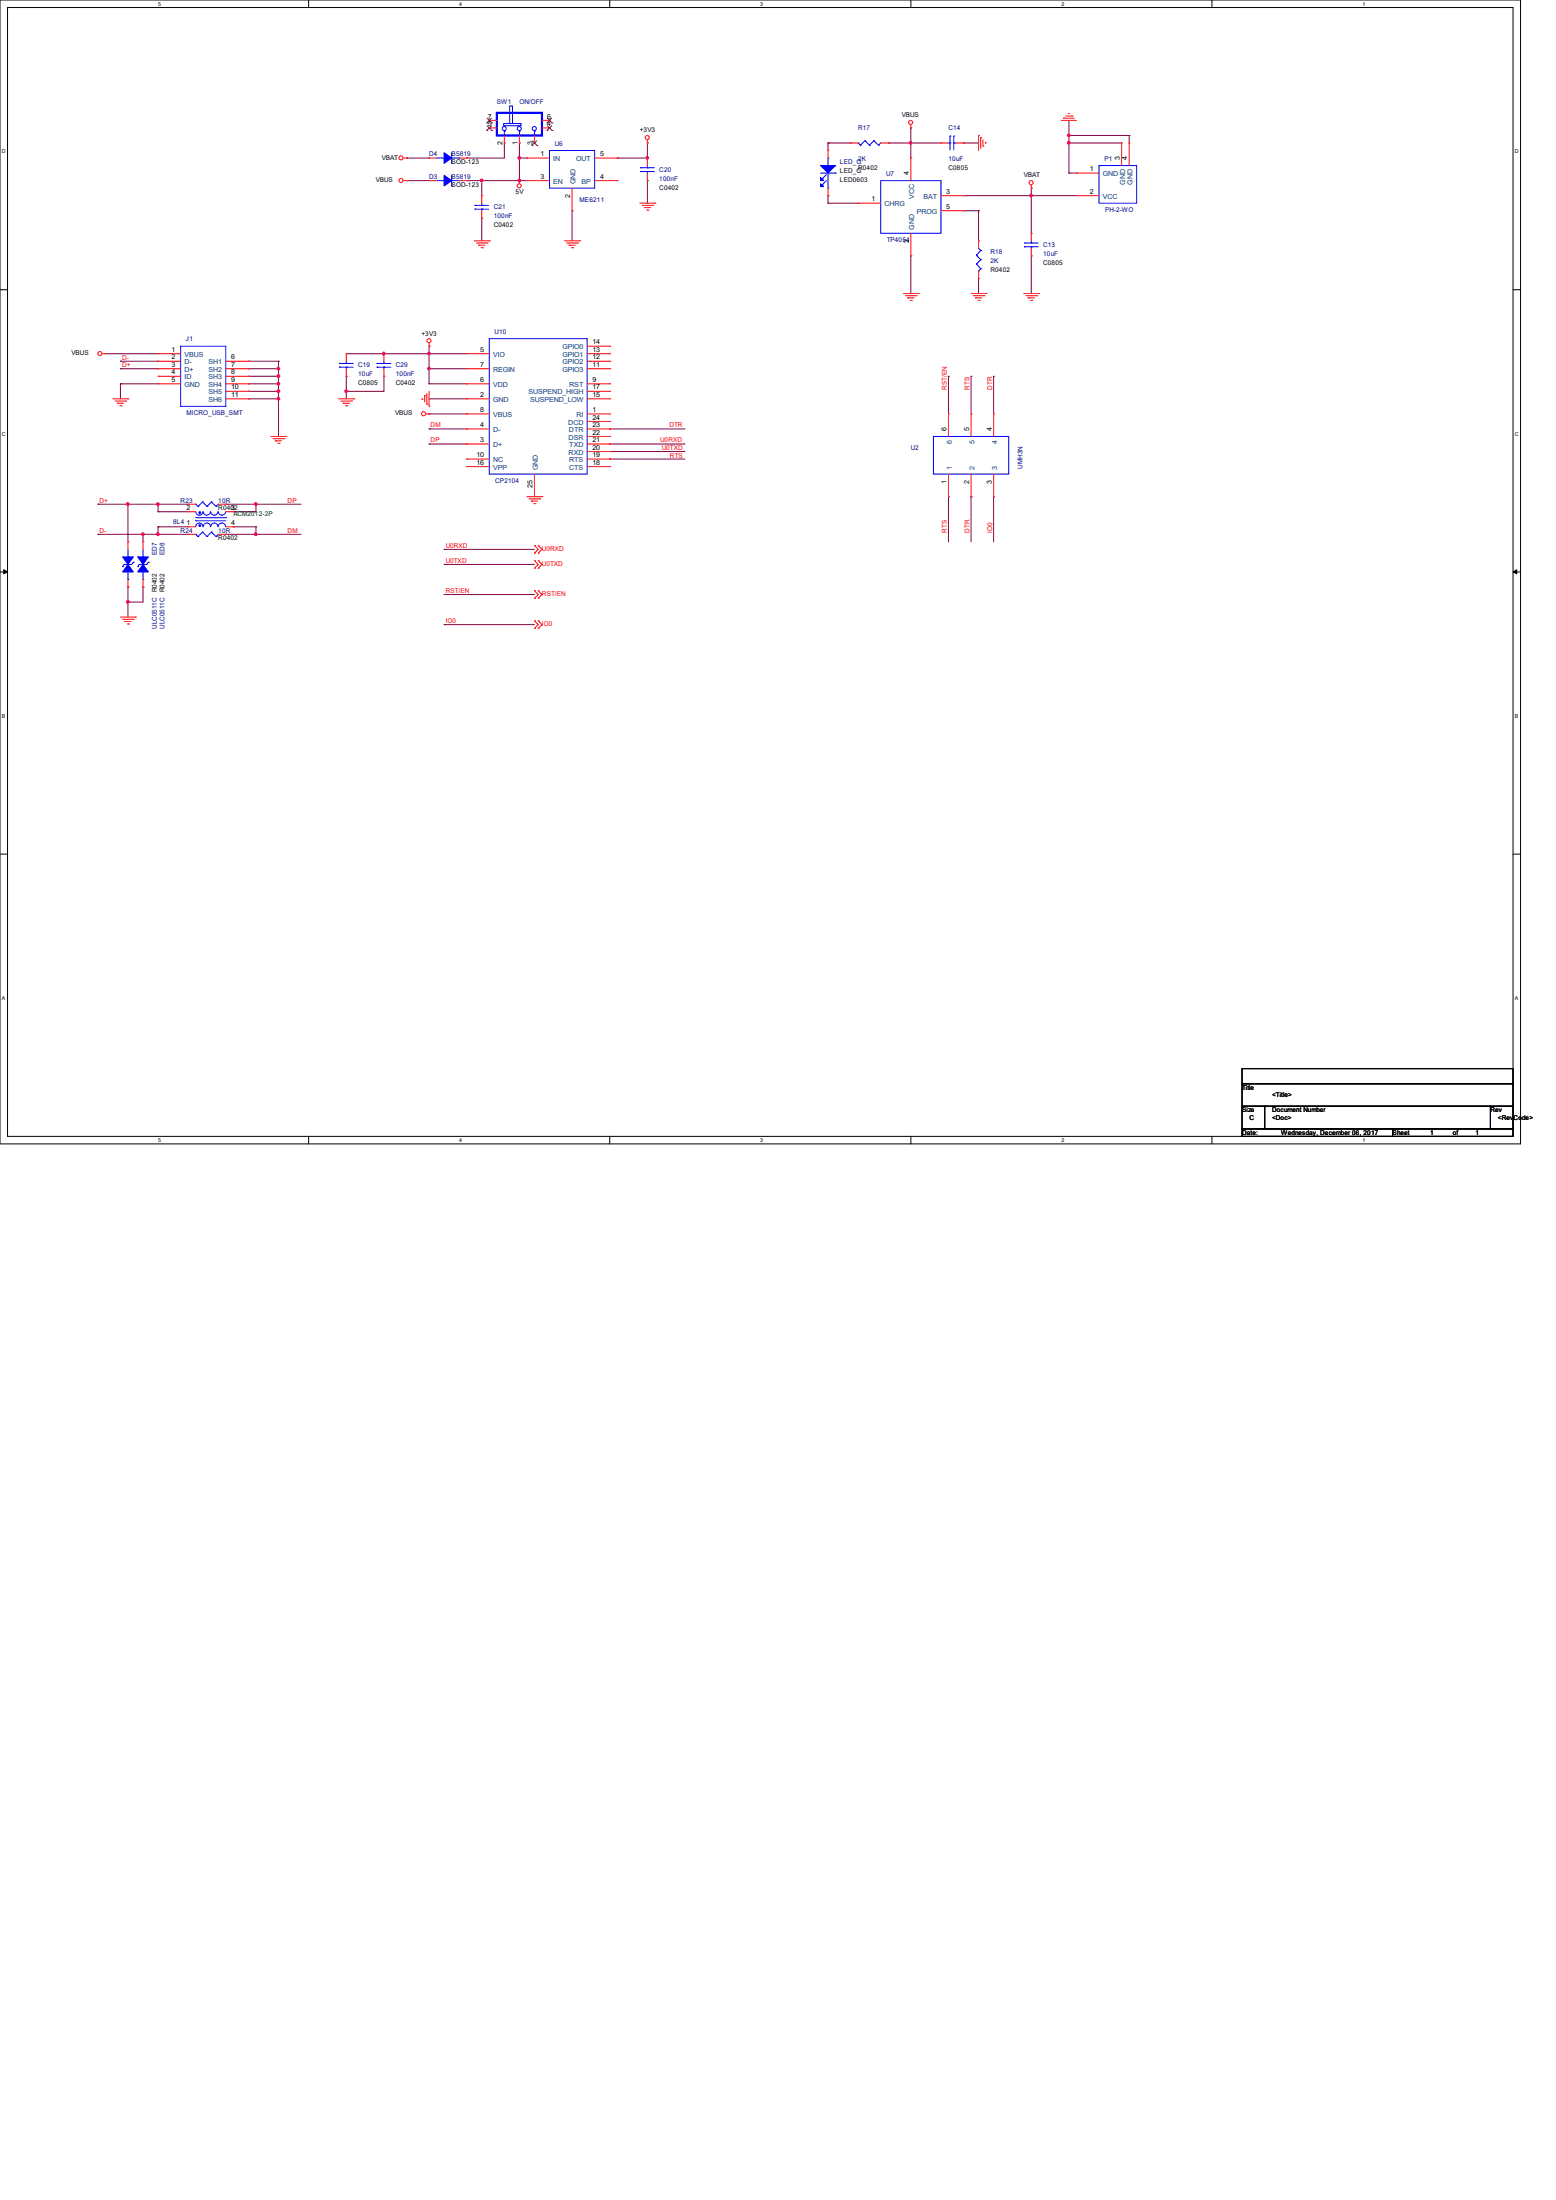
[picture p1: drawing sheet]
<svg xmlns="http://www.w3.org/2000/svg" width="210mm" height="297mm" viewBox="0 0 210 297" stroke-linecap="round" stroke-linejoin="round" font-family="sans-serif">
<path d="M0 0h205.2v154.4h-205.2zM1 1h203.2v152.4h-203.2z" fill="none" stroke="#000" stroke-width=".13"/>
<g fill="#fff">
<path d="M21.3 .1h.4v.8h-.4z"/>
<path d="M21.3 153.5h.4v.8h-.4z"/>
</g>
<path d="M41.7 0v1M41.7 153.4v1" fill="none" stroke="#000" stroke-width=".13"/>
<g fill="#fff">
<path d="M62 .1h.4v.8h-.4z"/>
<path d="M62 153.5h.4v.8h-.4z"/>
</g>
<path d="M82.3 0v1M82.3 153.4v1" fill="none" stroke="#000" stroke-width=".13"/>
<g fill="#fff">
<path d="M102.6 .1h.4v.8h-.4z"/>
<path d="M102.6 153.5h.4v.8h-.4z"/>
</g>
<path d="M122.9 0v1M122.9 153.4v1" fill="none" stroke="#000" stroke-width=".13"/>
<g fill="#fff">
<path d="M143.3 .1h.3v.8h-.3z"/>
<path d="M143.3 153.5h.3v.8h-.3z"/>
</g>
<path d="M163.6 0v1M163.6 153.4v1" fill="none" stroke="#000" stroke-width=".13"/>
<g fill="#fff">
<path d="M183.9 .1h.4v.8h-.4z"/>
<path d="M183.9 153.5h.4v.8h-.4z"/>
<path d="M.3 20.1h.5v.8h-.5z"/>
<path d="M204.5 20.1h.5v.8h-.5z"/>
<path d="M.3 58.2h.5v.8h-.5z"/>
<path d="M204.5 58.2h.5v.8h-.5z"/>
</g>
<path d="M0 39.1h1M204.2 39.1h1" fill="none" stroke="#000" stroke-width=".13"/>
<g fill="#fff">
<path d="M.3 96.3h.4v.8h-.4z"/>
<path d="M204.5 96.3h.4v.8h-.4z"/>
</g>
<path d="M0 77.2h1M204.2 77.2h1" fill="none" stroke="#000" stroke-width=".13"/>
<path d="M.5 76.9l.5 .3-.5 .3zM204.2 77.2l.5-.3v.6z" fill="#000" stroke="#000" stroke-width=".13"/>
<g fill="#fff">
<path d="M.3 134.4h.4v.8h-.4z"/>
<path d="M204.5 134.4h.4v.8h-.4z"/>
</g>
<path d="M0 115.3h1M204.2 115.3h1M167.6 144.3h36.6v2h-36.6zM167.6 146.3h36.6v3.1h-36.6zM167.6 149.4h3.1v3h-3.1zM167.6 152.4h20.4v1h-20.4zM170.7 149.4h30.5v3h-30.5zM188 152.4h16.2v1h-16.2zM201.2 149.4h3v3h-3z" fill="none" stroke="#000" stroke-width=".13"/>
<g fill="none" stroke="#800040" stroke-width=".13">
<path d="M68.1 19.3h.1M68.1 19.3v2h-5.1M70.1 19.3h.1M70.1 19.3v5.1M87.4 19.3h.1M87.4 19.3v2h-4.1M111.8 19.3h.1M111.8 19.3h3M111.8 19.3v1M119.9 19.3h.1M119.9 19.3h7.1M122.9 19.3h.1"/>
<path d="M122.9 17.3h.1M122.9 17.3v4M130 19.3h.1M130 19.3h2.1M144.3 19.3h.1M144.3 18.3h.1M144.3 16.3h.1M144.3 19.3h7.1M144.3 16.3v7.1M144.3 18.3h8.1M152.4 18.3h.1M152.4 18.3v1"/>
<path d="M54.9 24.4h.1M54.9 21.3h.1M54.9 21.3h3M54.9 24.4h3M63 24.4h.1M63 21.3h.1M63 24.4h8.1M65 24.4h.1M65 29.5h.1M65 24.4v2M65 29.5v3M70.1 24.4h.1"/>
<path d="M70.1 21.3h.1M70.1 21.3h1M77.2 28.4h.1M77.2 28.4v4.1M83.3 21.3h.1M87.4 24.4h.1M87.4 24.4v3M111.8 27.4h.1M111.8 26.4h.1M111.8 27.4h4M111.8 26.4v1M122.9 34.5h.1"/>
<path d="M122.9 34.5v5.1M130 28.4h.1M130 26.4h.1M130 28.4h2.1M130 26.4h15.3M132.1 28.4h.1M132.1 37.6h.1M132.1 28.4v4.1M132.1 37.6v2M139.2 26.4h.1M139.2 34.5h.1M139.2 25.4h.1"/>
<path d="M139.2 25.4v6.1M139.2 34.5v5.1M144.3 23.4h.1M144.3 23.4h1M14.2 47.8h.1M14.2 47.8h7.1M16.3 51.8h.1M16.3 49.8h.1M16.3 48.8h.1M16.3 48.8h5M16.3 49.8h5M16.3 51.8h5"/>
<path d="M16.3 51.8v2M33.5 48.8h.1M33.5 49.8h.1M33.5 50.8h.1M33.5 51.8h.1M33.5 52.8h.1M33.5 53.8h.1M33.5 48.8h4.1M33.5 49.8h4.1M33.5 50.8h4.1M33.5 51.8h4.1M33.5 52.8h4.1"/>
<path d="M33.5 53.8h4.1M37.6 49.8h.1M37.6 50.8h.1M37.6 53.8h.1M37.6 52.8h.1M37.6 51.8h.1M37.6 48.8h.1M37.6 48.8v10.1M46.7 50.8h.1M46.7 52.8h.1M46.7 47.8h.1M46.7 47.8h16.3"/>
<path d="M46.7 50.8v3M51.8 47.8h.1M51.8 50.8h.1M51.8 50.8v2h-5.1M57.9 55.9h.1M57.9 53.8h.1M57.9 57.9h.1M57.9 59.9h.1M57.9 46.7h.1M57.9 51.8h.1M57.9 49.8h.1M57.9 47.8h.1"/>
<path d="M57.9 49.8h5.1M57.9 51.8h5.1M57.9 53.8h5.1M57.9 59.9h5.1M57.9 55.9h5.1M57.9 57.9h5.1M57.9 46.7v5.1M82.3 59.9h.1M82.3 57.9h.1M82.3 59.9h10.2M82.3 57.9h10.2M128 50.8h.1"/>
<path d="M128 50.8v5.1M131.1 50.8h.1M131.1 50.8v5.1M134.1 50.8h.1M134.1 50.8v5.1M13.2 72.1h.1M13.2 68.1h.1M13.2 68.1h12.2M13.2 72.1h12.2M17.3 68.1h.1M17.3 79.2h.1M17.3 68.1v5.1"/>
<path d="M17.3 79.2v4.1M19.3 72.1h.1M19.3 79.2h.1M19.3 72.1v1.1M19.3 79.2v2.1h-2M21.3 68.1h.1M21.3 69.1h.1M21.3 71.1h.1M21.3 72.1h.1M21.3 69.1h4.1M21.3 71.1h4.1M21.3 68.1v1"/>
<path d="M21.3 71.1v1M30.5 68.1h.1M30.5 72.1h.1M30.5 68.1h10.1M30.5 72.1h10.1M31.5 69.1h.1M31.5 71.1h.1M31.5 71.1h3M34.5 72.1h.1M34.5 68.1h.1M34.5 71.1h.1M34.5 68.1v1h-3"/>
<path d="M34.5 71.1v1M59.9 76.2h.1M59.9 74.2h.1M59.9 76.2h12.2M59.9 74.2h12.2M82.3 61h.1M82.3 62h.1M82.3 61h10.2M82.3 62h10.2M128 67.1h.1M128 67.1v6.1M131.1 67.1h.1"/>
<path d="M131.1 67.1v6.1M134.1 67.1h.1M134.1 67.1v6.1M17.3 81.3h.1M59.9 80.3h.1M59.9 84.3h.1M59.9 80.3h12.2M59.9 84.3h12.2"/>
</g>
<g fill="#f0f" stroke="#f0f" stroke-width=".13">
<circle cx="37.6" cy="49.8" r=".19"/>
<circle cx="37.6" cy="50.8" r=".19"/>
<circle cx="37.6" cy="53.8" r=".19"/>
<circle cx="37.6" cy="52.8" r=".19"/>
<circle cx="122.9" cy="19.3" r=".19"/>
<circle cx="139.2" cy="26.4" r=".19"/>
<circle cx="144.3" cy="19.3" r=".19"/>
<circle cx="144.3" cy="18.3" r=".19"/>
<circle cx="87.4" cy="21.3" r=".19"/>
<circle cx="37.6" cy="51.8" r=".19"/>
<circle cx="70.1" cy="24.4" r=".19"/>
<circle cx="70.1" cy="21.3" r=".19"/>
<circle cx="65" cy="24.4" r=".19"/>
<circle cx="21.3" cy="68.1" r=".19"/>
<circle cx="34.5" cy="72.1" r=".19"/>
<circle cx="34.5" cy="68.1" r=".19"/>
<circle cx="21.3" cy="72.1" r=".19"/>
<circle cx="17.3" cy="68.1" r=".19"/>
<circle cx="19.3" cy="72.1" r=".19"/>
<circle cx="17.3" cy="81.3" r=".19"/>
<circle cx="57.9" cy="49.8" r=".19"/>
<circle cx="57.9" cy="47.7" r=".19"/>
<circle cx="51.8" cy="47.7" r=".19"/>
<circle cx="46.7" cy="52.8" r=".19"/>
</g>
<g fill="none" stroke="#f00" stroke-width=".13">
<path d="M66 16.3h.1M66 17.3h.1M66 16.3h1.1M66 17.3h1.1M68.1 19.3h.1M68.1 18.3v1M70.1 19.3h.1M70.1 18.3v1M72.1 19.3h.1M72.1 18.3v1M73.2 16.3h1M73.2 17.3h1"/>
<path d="M74.2 17.3h.1M74.2 16.3h.1M87.4 19.3h.1M87.4 18.9v.4M114.8 19.3h.1M114.8 19.3h1M118.9 19.3h1M119.9 19.3h.1M122.9 17.3h.1M122.9 16.8v.5M127 19.3h.1M127 19.3h1"/>
<path d="M129 19.3h1M130 19.3h.1M132.1 18.3h.1M132.1 18.3v2M132.4 18.6h.1M132.4 18.6v1.4M132.7 19.7h.1M132.7 18.9v.8M133 19.2h.1M133 19.2v.2M143.3 16.3h.1M143.3 16.3h2"/>
<path d="M143.6 16h.1M143.6 16h1.4M143.8 15.7h.9M144.2 15.3h.1M144.2 15.3h.2M144.7 15.7h.1M151.4 19.3h.1M151.4 19.3v3.1M152.4 19.3h.1M152.4 19.3v3.1M54.4 24.4h.5M54.4 21.3h.5"/>
<path d="M54.9 24.4h.1M54.9 21.3h.1M57.9 21.3h.1M57.9 24.4h.1M57.9 24.4h1M57.9 21.3h1M62 24.4h1M62 21.3h1M63 21.3h.1M63 24.4h.1M64 32.5h2M64.3 32.8h1.4"/>
<path d="M64.6 33.1h.1M64.6 33.1h.8M64.9 33.4h.2M65 29.5h.1M65 26.4h.1M65 26.4v1M65 28.4v1.1M65.1 33.4h.1M65.7 32.8h.1M66 32.5h.1M70.1 24.4h.1M70.1 24.4v.4"/>
<path d="M71.1 21.3h.1M71.1 24.4h.1M71.1 24.4h3.1M71.1 21.3h3.1M76.2 32.5h2M76.5 32.8h1.4M76.8 33.1h.1M76.8 33.1h.8M77.1 33.4h.2M77.2 28.4h.1M77.2 25.4v3M77.3 33.4h.1"/>
<path d="M77.9 32.8h.1M78.2 32.5h.1M80.3 24.4h3M80.3 21.3h3M83.3 21.3h.1M83.3 24.4h.1M86.4 27.4h2M86.7 27.7h1.4M87 28h.1M87 28h.8M87.3 28.4h.2M87.4 24.4h.1"/>
<path d="M87.4 21.3h.1M87.4 21.3v1.1M87.4 23.4v1M87.5 28.4h.1M88.1 27.7h.1M88.4 27.4h.1M111.8 20.3h.1M111.8 26.4h.1M111.8 20.3v1M111.8 25.4v1M115.8 27.4h.1M115.8 27.4h3.1"/>
<path d="M121.9 39.6h2.1M122.2 39.9h1.5M122.9 21.3h.1M122.9 34.5h.1M122.9 21.3v3.1M122.9 31.5v3M123.7 39.9h.1M124 39.6h.1M127 26.4h3M127 28.4h3M130 26.4h.1M130 28.4h.1"/>
<path d="M131.1 39.6h2M131.4 39.9h1.4M132.1 32.5h.1M132.1 37.6h.1M132.1 32.5v1M132.1 36.6v1M132.8 39.9h.1M133.1 39.6h.1M138.2 39.6h2M138.5 39.9h1.4M139.2 25.4h.1M139.2 34.5h.1"/>
<path d="M139.2 31.5h.1M139.2 25v.4M139.2 31.5v1M139.2 33.5v1M139.9 39.9h.1M140.2 39.6h.1M145.3 23.4h.1M145.3 26.4h.1M145.3 26.4h3M145.3 23.4h3M13.8 47.8h.4M14.2 47.8h.1"/>
<path d="M15.2 53.8h2.1M15.5 54.1h1.5M15.8 54.4h.1M15.8 54.4h.9M16.2 54.8h.1M16.3 54.8h.1M17 54.1h.1M17.3 53.8h.1M21.3 47.8h.1M21.3 48.8h.1M21.3 49.8h.1M21.3 50.8h.1"/>
<path d="M21.3 51.8h.1M21.3 47.8h3.1M21.3 49.8h3.1M21.3 51.8h3.1M21.3 48.8h3.1M21.3 50.8h3.1M30.5 53.8h3M30.5 49.8h3M30.5 51.8h3M30.5 48.8h3M30.5 52.8h3M30.5 50.8h3"/>
<path d="M33.5 48.8h.1M33.5 49.8h.1M33.5 50.8h.1M33.5 51.8h.1M33.5 52.8h.1M33.5 53.8h.1M36.6 58.9h2M36.9 59.2h1.4M37.2 59.5h.1M37.2 59.5h.8M37.5 59.9h.2M37.7 59.9h.1"/>
<path d="M38.3 59.2h.1M38.6 58.9h.1M45.7 53.8h2.1M46 54.1h1.5M46.3 54.4h.1M46.3 54.4h.9M46.7 54.8h.1M46.7 50.8h.1M46.7 47.8h.1M46.7 47.8v1M46.7 49.8v1M46.8 54.8h.1"/>
<path d="M47.5 54.1h.1M47.8 53.8h.1M51.8 50.8h.1M51.8 47.8h.1M51.8 47.8v1M51.8 49.8v1M57 53.9h.1M57 53.8v.1M57.3 53.4h.1M57.3 53.4v.9M57.5 55.9h.4M57.6 54.6h.1"/>
<path d="M57.6 53.1v1.5M57.9 55.9h.1M57.9 54.9h.1M57.9 46.7h.1M57.9 46.3v.4M57.9 52.8v2.1M63 47.8h.1M63 49.8h.1M63 51.8h.1M63 53.8h.1M63 55.9h.1M63 57.9h.1"/>
<path d="M63 59.9h.1M63 53.8h3M63 47.8h3M63 55.9h3M63 49.8h3M63 51.8h3M63 57.9h3M63 59.9h3M79.2 58.9h3.1M79.2 53.8h3.1M79.2 47.8h3.1M79.2 55.9h3.1"/>
<path d="M79.2 49.8h3.1M79.2 51.8h3.1M79.2 57.9h3.1M79.2 59.9h3.1M79.2 46.7h3.1M79.2 48.8h3.1M79.2 52.8h3.1M79.2 56.9h3.1M82.3 46.7h.1M82.3 47.8h.1M82.3 48.8h.1M82.3 49.8h.1"/>
<path d="M82.3 51.8h.1M82.3 52.8h.1M82.3 53.8h.1M82.3 55.9h.1M82.3 56.9h.1M82.3 57.9h.1M82.3 58.9h.1M82.3 59.9h.1M122.5 40.2h.1M122.5 40.2h.9M122.9 40.6h.1M123 40.6h.1"/>
<path d="M128 55.9h.1M128 55.9v3M131.1 55.9h.1M131.1 55.9v3M131.7 40.2h.1M131.7 40.2h.8M132 40.6h.2M132.2 40.6h.1M134.1 55.9h.1M134.1 55.9v3M138.8 40.2h.1M138.8 40.2h.8"/>
<path d="M139.1 40.6h.2M139.3 40.6h.1M17.3 73.2h.1M17.3 79.2h.1M17.3 73.2v1M17.3 78.2v1M19.3 73.2h.1M19.3 79.2h.1M19.3 73.2v1M19.3 78.2v1M25.4 71.1h.1M25.4 69.1h.1"/>
<path d="M25.4 72.1h.1M25.4 68.1h.1M25.4 71.1h1M25.4 69.1h1M25.4 72.1h1M25.4 68.1h1M29.5 72.1h1M29.5 68.1h1M30.5 72.1h.1M30.5 68.1h.1M30.5 71.1h1M30.5 69.1h1"/>
<path d="M31.5 71.1h.1M31.5 69.1h.1M63 63h.1M63 62h.1M63 63h3M63 62h3M71.1 67.1h2.1M71.4 67.4h1.5M71.7 67.6h.1M71.7 67.6h.9M72.1 68h.1M72.1 76.7h.1"/>
<path d="M72.1 75.7h.1M72.1 74.7h.1M72.1 73.7h.1M72.1 79.8h.1M72.1 67.1h.1M72.1 75.7l.5 .5-.5 .5M72.1 73.7l.5 .5-.5 .5M72.1 79.8l.5 .5-.5 .5M72.1 64v3.1M72.2 68h.1M72.6 76.7h.1M72.6 75.7h.1"/>
<path d="M72.6 74.7h.1M72.6 73.7h.1M72.6 79.8h.1M72.6 75.7l.6 .5-.6 .5M72.6 73.7l.6 .5-.6 .5M72.6 79.8l.6 .5-.6 .5M72.9 67.4h.1M73.2 67.1h.1M79.2 63h3.1M79.2 61h3.1M79.2 62h3.1M82.3 61h.1"/>
<path d="M82.3 62h.1M82.3 63h.1M128 67.1h.1M128 64v3.1M131.1 67.1h.1M131.1 64v3.1M134.1 67.1h.1M134.1 64v3.1M16.3 83.3h2M16.6 83.6h1.4M16.8 83.9h.1M16.8 83.9h.9"/>
<path d="M17.2 84.2h.2M17.4 84.2h.1M18 83.6h.1M18.3 83.3h.1M72.1 80.8h.1M72.1 84.8h.1M72.1 83.8h.1M72.1 83.8l.5 .5-.5 .5M72.6 80.8h.1M72.6 84.8h.1M72.6 83.8h.1M72.6 83.8l.6 .5-.6 .5"/>
<circle cx="87.4" cy="18.6" r=".28"/>
<circle cx="122.9" cy="16.5" r=".28"/>
<circle cx="54.1" cy="21.3" r=".28"/>
<circle cx="54.1" cy="24.4" r=".28"/>
<circle cx="70.1" cy="25.1" r=".28"/>
<circle cx="139.2" cy="24.7" r=".28"/>
<circle cx="13.5" cy="47.7" r=".28"/>
<circle cx="57.2" cy="55.9" r=".28"/>
<circle cx="57.9" cy="46" r=".28"/>
</g>
<g fill="none" stroke="#00f" stroke-width=".13">
<path d="M68 16.7h2.3v.3h-2.3zM68.1 17.7h.1M68.1 17.7v.6M68.8 14.3h.4v2.4h-.4zM70.1 17.7h.1M70.1 17.7v.6M72.1 17.7h.1M72.1 17.7v.6M115.8 19.3h.1M115.8 19.3l.3 .3M116.1 19.6h.1M116.8 19h.1"/>
<path d="M116.8 19l.5 .6M116.8 19l-.7 .6M117.3 19.6h.1M117.9 19h.1M117.9 19l.7 .6M117.9 19l-.6 .6M118.6 19.6h.1M118.9 19.3l-.3 .3M128 19.3h.2M128.2 19.3h.1M128.2 18.4h.1M128.2 18.4v1.8"/>
<path d="M128.7 18.4h.1M128.7 19.3h.1M128.7 19.3h.3M128.7 18.4v1.8M58.9 21.3h1M58.9 24.4h1M59.9 21.3h.1M59.9 24.4h.1M61 22.1h.1M61 25.1h.1M61 20.6v1.5M61 23.7v1.4"/>
<path d="M61 21.3h1M61 24.4h1M62 21.3h.1M62 24.4h.1M64.1 27.7h.1M64.1 28.2h.1M64.1 27.7h1.9M64.1 28.2h1.9M65 28.2h.1M65 27.7h.1M65 27.4v.3M65 28.2v.2"/>
<path d="M74.2 20.3h6.1v5.1h-6.1zM86.4 22.6h.1M86.4 23.2h.1M86.4 22.6h1.9M86.4 23.2h1.9M87.4 23.2h.1M87.4 22.6h.1M87.4 22.4v.2M87.4 23.2v.2M110.7 23.4h2.1M111 24.2h.1M111 25h.1"/>
<path d="M111.5 23.6l-.5 .6M111.5 24.4l-.5 .6M111.8 21.3h.1M111.8 25.4h.1M111.8 21.3v1.1M111.8 23.4v2M112.8 23.4h.1M118.9 24.4h8.1v7.1h-8.1zM131.8 34.5h.1M131.8 35.6h.1M131.8 34.5l.6 .6M131.8 35.6l.6 .7"/>
<path d="M132.1 36.6h.1M132.1 33.5l.3 .3M132.4 33.8h.1M132.4 35.1h.1M132.4 36.3h.1M132.4 33.8l-.6 .7M132.4 35.1l-.6 .5M132.4 36.3l-.3 .3M138.3 32.8h.1M138.3 33.3h.1M138.3 32.8h1.8M138.3 33.3h1.8"/>
<path d="M139.2 33.3h.1M139.2 32.8h.1M139.2 32.5v.3M139.2 33.3v.2M148.3 22.4h5.1v5h-5.1zM24.4 46.7h6.1v8.2h-6.1zM45.8 49.1h.1M45.8 49.6h.1M45.8 49.1h1.9M45.8 49.6h1.9M46.7 49.6h.1M46.7 49.1h.1"/>
<path d="M46.7 48.8v.3M46.7 49.6v.2M50.9 49.1h.1M50.9 49.6h.1M50.9 49.1h1.8M50.9 49.6h1.8M51.8 49.6h.1M51.8 49.1h.1M51.8 48.8v.3M51.8 49.6v.2M66 45.7h13.2v18.3h-13.2zM126 58.9h10.1v5.1h-10.1z"/>
<path d="M16.6 76.5h.1M16.8 76.2h.1M16.8 76.2l-.2 .3M17.3 75.2h.1M17.3 78.2h.1M17.3 74.2v1M17.3 77.2v1M18 75.9h.1M18 75.9l-.2 .3h-1M18.6 76.5h.1M18.8 76.2h.1M18.8 76.2l-.2 .3"/>
<path d="M19.3 75.2h.1M19.3 78.2h.1M19.3 74.2v1M19.3 77.2v1M20 75.9h.1M20 75.9l-.2 .3h-1M26.4 70.3h.1M26.4 72.1h.1M26.4 68.1h.1M26.4 69.9h4.1M26.4 70.3h4.1M26.4 72.1l.3 .3"/>
<path d="M26.4 68.1l.3 .3M26.7 72.4h.1M26.7 68.4h.1M27.3 71.8h.1M27.3 67.8h.1M27.3 71.8l.6 .6M27.3 71.8l-.6 .6M27.3 67.8l.6 .6M27.3 67.8l-.6 .6M27.4 69.1a.49 .49 0 0 1-.5 .5 .49 .49 0 0 1-.5-.5M27.4 71.1a.49 .49 0 0 0-.5-.5 .49 .49 0 0 0-.5 .5M27.9 72.4h.1"/>
<path d="M27.9 68.4h.1M28.4 69.1a.49 .49 0 0 1-.5 .5 .49 .49 0 0 1-.5-.5M28.4 71.1a.49 .49 0 0 0-.5-.5 .49 .49 0 0 0-.5 .5M28.5 71.8h.1M28.5 67.8h.1M28.5 71.8l.7 .6M28.5 71.8l-.6 .6M28.5 67.8l.7 .6M28.5 67.8l-.6 .6M29.2 72.4h.1M29.2 68.4h.1M29.4 69.1a.49 .49 0 0 1-.5 .5 .49 .49 0 0 1-.5-.5"/>
<path d="M29.4 71.1a.49 .49 0 0 0-.5-.5 .49 .49 0 0 0-.5 .5M29.5 72.1l-.3 .3M29.5 68.1l-.3 .3M30.4 69.1a.49 .49 0 0 1-.4 .5 .49 .49 0 0 1-.5-.5M30.4 71.1a.49 .49 0 0 0-.5-.5 .49 .49 0 0 0-.4 .5M30.5 69.9h.1"/>
<circle cx="68.1" cy="17.4" r=".28"/>
<circle cx="70.1" cy="17.4" r=".28"/>
<circle cx="72.1" cy="17.4" r=".28"/>
</g>
<g fill="#00f" stroke="#00f" stroke-width=".13">
<path d="M110.7 22.4h2.1l-1 1z"/>
<path d="M110.7 24l.5 .4h-.5z"/>
<path d="M110.7 24.8l.5 .4h-.5z"/>
<path d="M16.6 75.2h1.4l-.7 1z" fill-rule="evenodd"/>
<path d="M17.3 76.2l.7 1h-1.4z" fill-rule="evenodd"/>
<path d="M59.9 20.6l1.1 .7-1.1 .8z" fill-rule="evenodd"/>
<path d="M18.6 75.2h1.4l-.7 1z" fill-rule="evenodd"/>
<path d="M19.3 76.2l.7 1h-1.4z" fill-rule="evenodd"/>
<path d="M59.9 23.7l1.1 .7-1.1 .7z" fill-rule="evenodd"/>
<circle cx="27" cy="71" r=".13"/>
<circle cx="27" cy="69.2" r=".13"/>
</g>
<path d="M67.1 15.2h6.1v3.1h-6.1z" fill="none" stroke="#00f" stroke-width=".3"/>
<g fill="none" stroke="#804000" stroke-width=".13">
<path d="M65.7 16.6h.1M65.7 17.6h.1M65.7 16l.7 .6M65.7 17l.7 .6M66.3 16l-.6 .6M66.3 17l-.6 .6M66.4 16.6h.1M66.4 17.6h.1M71.8 19.6h.1M71.8 19l.7 .6M72.4 19l-.6 .6M72.5 19.6h.1"/>
<path d="M73.8 17.6h.1M73.8 16.6h.1M73.9 17l.6 .6M73.9 16l.6 .6M74.5 17l-.7 .6M74.5 16l-.7 .6M74.5 17.6h.1M74.5 16.6h.1"/>
</g>
<g font-size=".9">
<text x="65.8" y="16">7</text>
<text x="65.8" y="17">5</text>
<text x="73.9" y="17">4</text>
<text x="73.9" y="16">6</text>
<text x="86.4" y="17.9">+3V3</text>
<text x="121.7" y="15.8">VBUS</text>
<text x="51.5" y="21.5">VBAT</text>
<text x="61" y="22.1">SOD-123</text>
<text x="67.8" y="19.6" transform="rotate(-90 67.8 19.6)">2</text>
<text x="69.8" y="19.6" transform="rotate(-90 69.8 19.6)">1</text>
<text x="71.9" y="19.6" transform="rotate(-90 71.9 19.6)">3</text>
<text x="72.9" y="21.1">1</text>
<text x="81" y="21.1">5</text>
<text x="113.4" y="23.4">LED_G</text>
<text x="115.8" y="22.9">R0402</text>
<text x="122.7" y="23.7" transform="rotate(-90 122.7 23.7)">4</text>
<text x="128" y="22.9">C0805</text>
<text x="138.2" y="24">VBAT</text>
<text x="147.1" y="23.1">1</text>
<text x="151.1" y="21.6" transform="rotate(-90 151.1 21.6)">3</text>
<text x="152.1" y="21.6" transform="rotate(-90 152.1 21.6)">4</text>
<text x="50.7" y="24.6">VBUS</text>
<text x="61" y="25.2">SOD-123</text>
<text x="69.6" y="26.2">5V</text>
<text x="72.9" y="24.1">3</text>
<text x="77" y="26.7" transform="rotate(-90 77 26.7)">2</text>
<text x="81" y="24.1">4</text>
<text x="89" y="25.6">C0402</text>
<text x="113.4" y="24.6">LED0603</text>
<text x="117.6" y="27.2">1</text>
<text x="127.7" y="26.2">3</text>
<text x="127.7" y="28.2">5</text>
<text x="147.1" y="26.2">2</text>
<text x="66.6" y="30.7">C0402</text>
<text x="122.7" y="32.8" transform="rotate(-90 122.7 32.8)">2</text>
<text x="140.8" y="35.8">C0805</text>
<text x="133.7" y="36.8">R0402</text>
<text x="9.7" y="48">VBUS</text>
<text x="23.2" y="47.5">1</text>
<text x="56.9" y="45.3">+3V3</text>
<text x="64.8" y="47.5">5</text>
<text x="80" y="46.5">14</text>
<text x="80" y="47.5">13</text>
<text x="23.2" y="48.5">2</text>
<text x="23.2" y="49.5">3</text>
<text x="23.2" y="50.5">4</text>
<text x="23.2" y="51.6">5</text>
<text x="31.2" y="48.5">6</text>
<text x="31.2" y="49.5">7</text>
<text x="31.2" y="50.5">8</text>
<text x="31.2" y="51.6">9</text>
<text x="31.2" y="52.6">10</text>
<text x="31.2" y="53.6">11</text>
<text x="48.3" y="52">C0805</text>
<text x="53.4" y="52">C0402</text>
<text x="64.8" y="49.5">7</text>
<text x="64.8" y="51.6">6</text>
<text x="64.8" y="53.6">2</text>
<text x="80" y="48.5">12</text>
<text x="80" y="49.5">11</text>
<text x="80" y="51.6">9</text>
<text x="80" y="52.6">17</text>
<text x="80" y="53.6">15</text>
<text x="53.3" y="56.1">VBUS</text>
<text x="64.8" y="55.6">8</text>
<text x="64.8" y="57.7">4</text>
<text x="64.8" y="59.7">3</text>
<text x="80" y="55.6">1</text>
<text x="80" y="56.6">24</text>
<text x="80" y="57.7">23</text>
<text x="80" y="58.7">22</text>
<text x="80" y="59.7">21</text>
<text x="127.8" y="58.2" transform="rotate(-90 127.8 58.2)">6</text>
<text x="130.8" y="58.2" transform="rotate(-90 130.8 58.2)">5</text>
<text x="133.9" y="58.2" transform="rotate(-90 133.9 58.2)">4</text>
<text x="64.3" y="62.7">16</text>
<text x="64.3" y="61.7">10</text>
<text x="71.9" y="65.8" transform="rotate(-90 71.9 65.8)">25</text>
<text x="80" y="60.7">20</text>
<text x="80" y="61.7">19</text>
<text x="80" y="62.7">18</text>
<text x="127.8" y="65.3" transform="rotate(-90 127.8 65.3)">1</text>
<text x="130.8" y="65.3" transform="rotate(-90 130.8 65.3)">2</text>
<text x="133.9" y="65.3" transform="rotate(-90 133.9 65.3)">3</text>
<text x="25.2" y="70.9">1</text>
<text x="25.2" y="68.8">2</text>
<text x="29.5" y="68.9">R0402</text>
<text x="31.2" y="70.9">4</text>
<text x="31.2" y="68.8">3</text>
<text x="29.5" y="72.9">R0402</text>
<text x="21.2" y="80" transform="rotate(-90 21.2 80)">R0402</text>
<text x="22.2" y="80" transform="rotate(-90 22.2 80)">R0402</text>
<text x="167.6" y="147.1">Title</text>
<text x="171.7" y="148.1">&lt;Title&gt;</text>
<text x="167.6" y="150.2">Size</text>
<text x="167.6" y="153.2">Date:</text>
<text x="168.7" y="151.2">C</text>
<text x="171.7" y="151.2">&lt;Doc&gt;</text>
<text x="171.7" y="150.2">Document Number</text>
<text x="172.9" y="153.2">Wednesday, December 06, 2017</text>
<text x="188" y="153.2">Sheet</text>
<text x="193" y="153.2">1</text>
<text x="196.1" y="153.2">of</text>
<text x="199.1" y="153.2">1</text>
<text x="201.2" y="150.2">Rev</text>
<text x="202.2" y="151.2">&lt;RevCode&gt;</text>
</g>
<g font-size=".9" fill="#000080">
<text x="67.1" y="14">SW1</text>
<text x="70.1" y="14">ON/OFF</text>
<text x="115.8" y="17.6">R17</text>
<text x="128" y="17.6">C14</text>
<text x="57.9" y="21.1">D4</text>
<text x="61" y="21.1">B5819</text>
<text x="74.9" y="19.7">U6</text>
<text x="89" y="23.2">C20</text>
<text x="113.4" y="22.1">LED_G</text>
<text x="115.8" y="21.7">2K</text>
<text x="119.6" y="23.7">U7</text>
<text x="128" y="21.7">10uF</text>
<text x="149.1" y="21.7">P1</text>
<text x="57.9" y="24.2">D3</text>
<text x="61" y="24.2">B5819</text>
<text x="66.6" y="28.2">C21</text>
<text x="66.6" y="29.5">100nF</text>
<text x="78.2" y="27.2">ME6211</text>
<text x="89" y="24.4">100nF</text>
<text x="149.1" y="28.7">PH-2-WO</text>
<text x="119.7" y="32.7">TP4054</text>
<text x="133.7" y="34.3">R18</text>
<text x="133.7" y="35.6">2K</text>
<text x="140.8" y="33.3">C13</text>
<text x="140.8" y="34.5">10uF</text>
<text x="25.1" y="46.1">J1</text>
<text x="66.8" y="45.1">U10</text>
<text x="48.3" y="49.6">C19</text>
<text x="48.3" y="50.8">10uF</text>
<text x="53.4" y="49.6">C29</text>
<text x="53.4" y="50.8">100nF</text>
<text x="25.2" y="56.1">MICRO_USB_SMT</text>
<text x="66.8" y="65.2">CP2104</text>
<text x="122.9" y="60.7">U2</text>
<text x="138" y="63.3" transform="rotate(-90 138 63.3)">UMH3N</text>
<text x="23.4" y="70.7">8L4</text>
<text x="24.4" y="71.9">R24</text>
<text x="24.4" y="67.9">R23</text>
<text x="29.5" y="71.9">10R</text>
<text x="29.5" y="67.9">10R</text>
<text x="21.2" y="75" transform="rotate(-90 21.2 75)">ED7</text>
<text x="22.2" y="75" transform="rotate(-90 22.2 75)">ED8</text>
<text x="21.2" y="84.9" transform="rotate(-90 21.2 84.9)">ULC0511C</text>
<text x="22.2" y="84.9" transform="rotate(-90 22.2 84.9)">ULC0511C</text>
</g>
<g font-size=".9" fill="#004080">
<text x="74.7" y="21.8">IN</text>
<text x="77.8" y="21.8">OUT</text>
<text x="148.8" y="23.8">GND</text>
<text x="74.7" y="24.8">EN</text>
<text x="77.7" y="24.9" transform="rotate(-90 77.7 24.9)">GND</text>
<text x="78.5" y="24.8">BP</text>
<text x="119.4" y="27.9">CHRG</text>
<text x="123.4" y="26.9" transform="rotate(-90 123.4 26.9)">VCC</text>
<text x="123.7" y="28.9">PROG</text>
<text x="124.6" y="26.8">BAT</text>
<text x="148.8" y="26.8">VCC</text>
<text x="151.8" y="25" transform="rotate(-90 151.8 25)">GND</text>
<text x="152.9" y="25" transform="rotate(-90 152.9 25)">GND</text>
<text x="123.4" y="31" transform="rotate(-90 123.4 31)">GND</text>
<text x="75.9" y="47.2">GPIO0</text>
<text x="24.9" y="48.2">VBUS</text>
<text x="24.9" y="49.2">D-</text>
<text x="24.9" y="50.2">D+</text>
<text x="24.9" y="51.2">ID</text>
<text x="24.9" y="52.2">GND</text>
<text x="28.2" y="49.2">SH1</text>
<text x="28.2" y="50.2">SH2</text>
<text x="28.2" y="51.2">SH3</text>
<text x="28.2" y="52.2">SH4</text>
<text x="28.2" y="53.3">SH5</text>
<text x="66.5" y="48.2">VIO</text>
<text x="66.5" y="50.2">REGIN</text>
<text x="66.5" y="52.2">VDD</text>
<text x="71.3" y="53.3">SUSPEND_HIGH</text>
<text x="75.9" y="48.2">GPIO1</text>
<text x="75.9" y="49.2">GPIO2</text>
<text x="75.9" y="50.2">GPIO3</text>
<text x="76.8" y="52.2">RST</text>
<text x="28.2" y="54.3">SH6</text>
<text x="66.5" y="54.3">GND</text>
<text x="66.5" y="56.3">VBUS</text>
<text x="66.5" y="58.3">D-</text>
<text x="71.5" y="54.3">SUSPEND_LOW</text>
<text x="76.7" y="57.3">DCD</text>
<text x="76.8" y="59.4">DSR</text>
<text x="76.8" y="58.3">DTR</text>
<text x="77.8" y="56.3">RI</text>
<text x="128.5" y="60" transform="rotate(-90 128.5 60)">6</text>
<text x="131.5" y="60" transform="rotate(-90 131.5 60)">5</text>
<text x="134.6" y="60" transform="rotate(-90 134.6 60)">4</text>
<text x="66.5" y="60.4">D+</text>
<text x="66.5" y="63.4">VPP</text>
<text x="66.5" y="62.4">NC</text>
<text x="72.6" y="63.5" transform="rotate(-90 72.6 63.5)">GND</text>
<text x="76.8" y="61.4">RXD</text>
<text x="76.8" y="60.4">TXD</text>
<text x="76.8" y="62.4">RTS</text>
<text x="76.8" y="63.4">CTS</text>
<text x="128.5" y="63.5" transform="rotate(-90 128.5 63.5)">1</text>
<text x="131.5" y="63.5" transform="rotate(-90 131.5 63.5)">2</text>
<text x="134.6" y="63.5" transform="rotate(-90 134.6 63.5)">3</text>
</g>
<g font-size=".9" fill="#f00">
<text x="16.5" y="49.6">D+</text>
<text x="16.5" y="48.6">D-</text>
<text x="127.8" y="52.6" transform="rotate(-90 127.8 52.6)">RST/EN</text>
<text x="130.9" y="52.6" transform="rotate(-90 130.9 52.6)">RTS</text>
<text x="133.9" y="52.6" transform="rotate(-90 133.9 52.6)">DTR</text>
<text x="58.1" y="57.7">DM</text>
<text x="58.1" y="59.7">DP</text>
<text x="89.1" y="59.7">U0RXD</text>
<text x="90.3" y="57.7">DTR</text>
<text x="89.3" y="60.7">U0TXD</text>
<text x="90.4" y="61.8">RTS</text>
<text x="13.4" y="71.9">D-</text>
<text x="13.4" y="67.9">D+</text>
<text x="38.8" y="71.9">DM</text>
<text x="38.8" y="67.9">DP</text>
<text x="127.8" y="71.9" transform="rotate(-90 127.8 71.9)">RTS</text>
<text x="130.9" y="71.9" transform="rotate(-90 130.9 71.9)">DTR</text>
<text x="133.9" y="71.9" transform="rotate(-90 133.9 71.9)">IO0</text>
<text x="60.2" y="76">U0TXD</text>
<text x="60.2" y="74">U0RXD</text>
<text x="73.2" y="76.4">U0TXD</text>
<text x="73.2" y="74.4">U0RXD</text>
<text x="60.2" y="80.1">RST/EN</text>
<text x="73.2" y="80.5">RST/EN</text>
<text x="60.2" y="84.1">IO0</text>
<text x="73.2" y="84.5">IO0</text>
</g>
<text font-size=".9" fill="#004000" x="31.5" y="69.7">ACM2012-2P</text>
<g font-size=".7">
<text x="21.3" y=".8">5</text>
<text x="62" y=".8">4</text>
<text x="102.6" y=".8">3</text>
<text x="143.3" y=".8">2</text>
<text x="183.9" y=".8">1</text>
<text x=".3" y="20.7">D</text>
<text x="204.5" y="20.7">D</text>
<text x=".3" y="58.8">C</text>
<text x="204.5" y="58.8">C</text>
<text x=".3" y="96.9">B</text>
<text x="204.5" y="96.9">B</text>
<text x=".3" y="135">A</text>
<text x="204.5" y="135">A</text>
<text x="21.3" y="154.2">5</text>
<text x="62" y="154.2">4</text>
<text x="102.6" y="154.2">3</text>
<text x="143.3" y="154.2">2</text>
<text x="183.9" y="154.2">1</text>
</g>
</svg>
